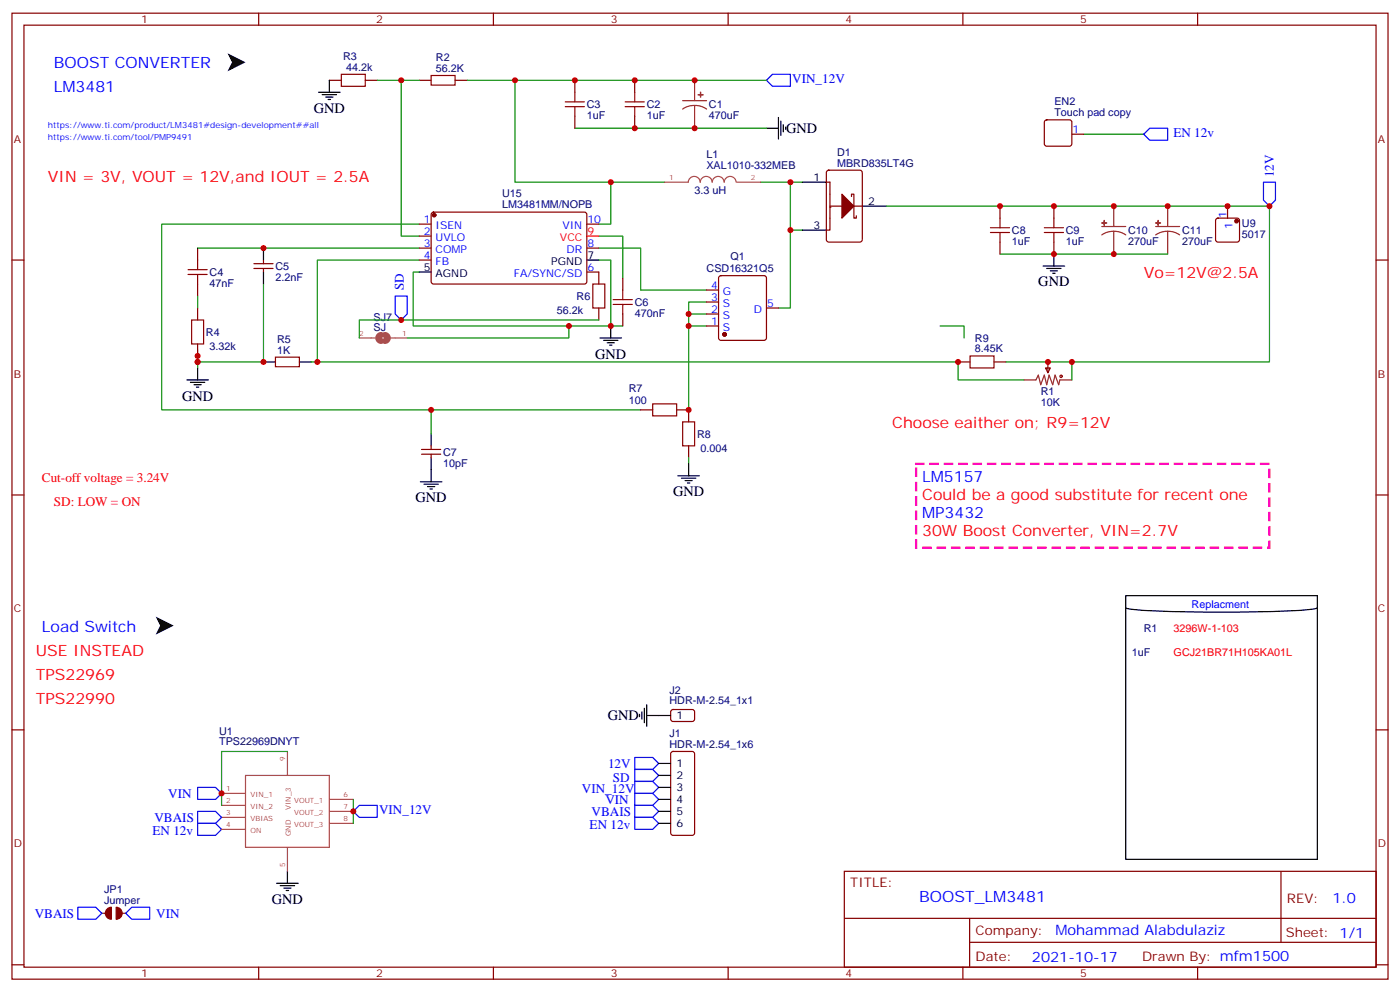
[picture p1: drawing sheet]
<svg xmlns="http://www.w3.org/2000/svg" width="412mm" height="292mm" viewBox="0 0 412 292" stroke-linecap="round" stroke-linejoin="round" font-family="sans-serif">
<g fill="none" stroke="#870000" stroke-width=".35">
<path d="M3.5 3.9h405.4v284.3h-405.4zM7.1 7.4h398.2v277.3h-398.2zM76.2 3.9v3.5M145.3 3.9v3.5M214.5 3.9v3.5M283.6 3.9v3.5M352.8 3.9v3.5M97 23.6h3.5M107.6 23.6h3.5M123.5 23.6h3.5M134.1 23.6h3.5M307.9 35.5l.4-.2h6.7l.5 .2 .2 .5v6.3l-.2 .5-.5 .2h-6.7l-.5-.2-.2-.5v-6.3z"/>
<path d="M315.7 39.5h3.6M243.4 53.6h1.1v14.1h-1.1M243.7 50.3l.4-.2h9.2l.6 .4 .1 20.1-.5 .6-9.4 .1-.6-.5-.1-20zM250.8 57.9v-.8h.7v7.1h.7v-.7M3.5 76.6h3.6M58.2 73v3.6M74.8 79h5.6M74.8 77.6h5.6M77.6 76.6v1M77.6 79v1.1M244.5 60.7h3.5M251.5 60.7h2.5"/>
<path d="M358.3 64.4l.5-.2h5.6l.5 .2 .2 .5v5.7l-.2 .5-.5 .2h-5.6l-.5-.3-.2-.4v-5.7zM361.6 60.7v3.5M405.3 76.6h3.6M58.2 83.6v3.5M58.2 90.7v3.5M176.4 80.1v3.5M176.4 90.7v3.5M183.4 81.8v3.6M183.4 92.4v3.6M208.1 85.4h3.6M208.1 88.9h3.6M208.1 92.4h3.6"/>
<path d="M208.1 96h3.6M211.9 81.3l.5-.2h12.7l.5 .2 .2 .5v17.7l-.3 .5-.4 .2h-12.7l-.5-.2-.2-.5v-17.7zM225.8 90.7h3.5M58.2 101.2v3.6M81.1 105.1h7.1v2.8h-7.1zM282.2 106.5h3.6M292.8 106.5h3.5M124.2 133.7h5.6M124.2 132.3h5.6M127 131.2v1.1M127 133.7v1.1M188.7 120.6h3.6"/>
<path d="M199.3 120.6h3.5v3.6M202.8 131.2v3.6M3.5 145.7h3.6M405.3 145.7h3.6M3.5 214.8h3.6M405.3 214.8h3.6M248.7 256.5h156.6v28.2h-156.6zM377.3 256.5v20.9M248.7 270.3h156.5M285.6 277.4h119.6M285.6 270.3v14.1M3.5 284h3.6"/>
<path d="M76.2 284.7v3.5M145.3 284.7v3.5M214.5 284.7v3.5M283.6 284.7v3.5M352.8 284.7v3.5M405.3 284h3.6"/>
</g>
<g fill="none" stroke="#000" stroke-width=".35">
<path d="M93.8 27.2h6.4M94.9 27.9h4.2M96 28.6h2.1M96.7 29.3h.7M97 23.6v3.6M225.8 37.7h3.5M229.3 34.6v6.3M230 35.6v4.3M230.7 36.7v2.1M231.4 37.4v.7M236.4 53.6h7M77.6 73v3.6"/>
<path d="M236.4 67.7h7M254 60.7h7.1M307.3 78.3h6.3M308.3 79h4.3M309.4 79.7h2.1M310.4 74.8v3.5M77.6 80.1v3.5M176.7 99.5h6.4M179.9 96v3.5M310.1 80.4h.7M55 111.8h6.4M56.1 112.5h4.2"/>
<path d="M57.1 113.2h2.2M57.9 113.9h.7M58.2 108.3v3.5M77.6 106.5h3.5M88.2 106.5h3.5M177.8 100.2h4.2M178.9 100.9h2.1M179.6 101.6h.7M127 127.7v3.5M127 134.8v7M202.8 136.5v3.6M123.8 141.8h6.4"/>
<path d="M124.9 142.5h4.2M125.9 143.2h2.2M126.6 143.9h.8M199.7 140.1h6.3M200.7 140.8h4.3M201.8 141.5h2.1M202.5 142.2h.7M81.5 260h6.3M84.7 256.5v3.5M82.5 260.7h4.3M83.6 261.4h2.1M84.3 262.1h.7"/>
</g>
<path d="M225.8 23.6l1.7-1.7h5.3v3.5h-5.3zM338.7 37.7h5.3v3.6h-5.3l-1.8-1.8zM372.2 53.6h3.5v5.3l-1.8 1.8-1.7-1.8zM58.2 231.8h5.3l1.8 1.7-1.8 1.8h-5.3zM58.2 242.4h5.3l1.8 1.7-1.8 1.8h-5.3z" fill="none" stroke="#00f" stroke-width=".35"/>
<path d="M324.6 66.7h7M328.1 68.1l1.8 .2 1.7 .8M328.1 68.1l-1.9 .2-1.6 .8M328.1 60.7v6M328.1 68.1v6.7M340.4 66.7h7.1M344 68.1l1.8 .2 1.7 .8M344 68.1l-1.9 .2-1.7 .8M344 60.7v6M344 68.1v6.7" fill="none" stroke="#8c2424" stroke-width=".35"/>
<g fill="#8c2424" stroke="#8c2424" stroke-width=".35">
<path d="M324.6 65.6l1.4 .1z"/>
<path d="M325.3 64.9v1.4z"/>
<path d="M340.4 65.6l1.4 .1z"/>
<path d="M341.1 64.9l.1 1.4z"/>
</g>
<g fill="none" stroke="#008700" stroke-width=".35">
<path d="M319.3 39.5h17.6M224 53.6h12.4M232.8 53.6v14.1h3.6M58.2 73h65.3M123.5 76.6h-30v29.9h-1.8M123.5 66h-75.9v54.6h141.1M176.4 76.6h3.5v19.4h-58.2v-15.9h1.8M176.4 69.5h7v12.3M176.4 73h12.3v12.4h19.4M232.8 67.7v23h-3.5M261.1 60.7h112.8v45.8h-77.6M294.6 74.8h49.4"/>
<path d="M77.6 83.6v22.9h-19.4v1.8M167.6 96v3.5h-47.7M176.4 94.2h-70.6v5.3M179.9 96h3.5M202.8 92.4v3.6h5.3M202.8 96v24.6M208.1 88.9h-5.3v3.5h5.3M58.2 103v3.5M93.5 106.5h188.7v5.3h19.4M127 120.6v7.1M202.8 134.8v1.7"/>
</g>
<g fill="#870000" stroke="#870000" stroke-width=".35">
<path d="M248 57.1l3.5 3.6-3.5 3.5z"/>
<circle cx="364.2" cy="65.1" r=".53"/>
<circle cx="213.4" cy="98.4" r=".53"/>
</g>
<g fill="none" stroke="#a10000" stroke-width=".35">
<path d="M100.5 21.9h7.1v3.5h-7.1zM127 22.2h7.1v2.8h-7.1zM55.4 79.4h5.6M58.2 76.6v2.8M55.4 80.8h5.6M56.4 94.2h3.6v7h-3.6zM58.2 80.8v2.8M174.6 83.6h3.6v7.1h-3.6zM180.6 88.2h5.7M180.6 89.6h5.7M183.4 85.4v2.8M183.4 89.6v2.8"/>
<path d="M192.3 118.9h7v3.5h-7zM285.8 104.8h7v3.5h-7zM201.1 124.2h3.5v7h-3.5z"/>
</g>
<path d="M269.9 136.5h104v24.7h-104z" fill="none" stroke="#f0f" stroke-width=".71" stroke-dasharray="2.1 2.1"/>
<path d="M112.3 98.6a.88 .88 0 0 0-.9 .9 .88 .88 0 0 0 .9 .9M113.4 98.6a.88 .88 0 0 1 .8 .9 .88 .88 0 0 1-.8 .9" fill="none" stroke="#a64a4a" stroke-width="1.8"/>
<path d="M105.8 99.5h4.7M115.1 99.5h1.3M116.5 99.5h3.4" fill="none" stroke="#a64a4a" stroke-width=".35"/>
<circle cx="244.5" cy="61" r=".18" fill="#870000"/>
<path d="M111.1 23.6h12.4M118.2 23.6v45.9h5.3M137.6 23.6h88.2M151.7 23.6v30h28.2v12.4h-3.5M169.3 37.7h56.5M179.9 53.6h15.9M58.2 87.1v3.6M276.9 96h7.1v3.5M315.7 106.5v5.3M84.7 221.2h-19.4v15.9M104.1 235.3v7.1" fill="none" stroke="#008700" stroke-width=".35"/>
<path d="M195.8 53.6h6.9a1.76 1.76 0 0 1 1.8-1.7 1.76 1.76 0 0 1 1.8 1.7 1.77 1.77 0 0 1 1.7-1.7 1.77 1.77 0 0 1 1.8 1.7 1.77 1.77 0 0 1 1.8-1.7 1.77 1.77 0 0 1 1.7 1.7 1.77 1.77 0 0 1 1.8-1.7 1.77 1.77 0 0 1 1.7 1.7M217.1 53.6h6.9M65.3 233.5h6.9M65.3 237.1h6.9M72.3 228.2h24.7v21.2h-24.7zM84.7 221.2v6.9M97.1 235.3h7M97.1 238.8h7M65.3 240.6h6.9M65.3 244.1h6.9M84.7 249.5v7M97.1 242.4h7" fill="none" stroke="#a64a4a" stroke-width=".35"/>
<path d="M201.1 29.6h7M204.6 31l-1.8 .3-1.7 .8M204.6 31l1.9 .3 1.6 .8M204.6 23.6v6M204.6 31v6.7M301.6 111.8h3.6l.7-1.4 .7 2.8 1-2.8 .7 2.8 .7-2.8 1.1 2.8 .7-2.8 1.1 2.8 .3-1.4h3.5" fill="none" stroke="#8c2424" stroke-width=".35"/>
<g fill="#8c2424" stroke="#8c2424" stroke-width=".35">
<path d="M205.7 27.9h1.4z"/>
<path d="M206.3 27.2l.1 1.4z"/>
</g>
<g fill="none" stroke="#870000" stroke-width=".35">
<path d="M169.3 23.6v3.6M169.3 34.2v3.5M187 23.6v3.6M187 34.2v3.5M123.5 66h3.5M123.5 69.5h3.5M123.5 73h3.5M123.5 76.6h3.5M127.2 62.6l.5-.2 44.7 .1 .5 .6-.1 20.1-.6 .4-44.8-.1-.4-.6v-19.8zM172.9 66h3.5M172.9 73h3.5M294.6 60.7v3.5"/>
<path d="M294.6 71.3v3.5M310.4 60.7v3.5M310.4 71.3v3.5M172.9 80.1h3.5M308 108.3h1.4l-.7 1.4zM308.7 106.5v3.2M197.8 209.1l.5-.3 5.9 .1 .4 .7-.1 2.3-.6 .5-5.9-.1-.4-.6v-2.1zM197.8 221.4l.5-.2h5.6l.7 .4v23.6l-.5 .6-5.8 .1-.7-.5v-23.5zM30 268.8h1M36 268.8h1"/>
</g>
<g fill="#870000" stroke="#870000" stroke-width=".35">
<path d="M34.2 267.1a1.76 1.76 0 0 1 1.8 1.7 1.76 1.76 0 0 1-1.8 1.8z"/>
<path d="M31.6 267.6l1.2-.5v3.5a1.76 1.76 0 0 1-1.6-1.1 1.76 1.76 0 0 1 .4-1.9z"/>
<circle cx="127.9" cy="63.3" r=".53"/>
</g>
<g fill="none" stroke="#000" stroke-width=".35">
<path d="M172.9 76.6h3.5M123.5 80.1h3.5M331.6 175.3h56.5v77.6h-56.5zM331.6 178.9a26.3 26.3 0 0 0 8.8 1l12.4 .2h14a155.3 155.3 0 0 0 21-1l.3-.2M188.4 210.3v.7M189.1 209.6v2.1M189.8 208.5v4.2M190.5 210.6h7.1M190.5 207.4v6.4M194 224.7h3.6M194 228.2h3.6M194 231.8h3.6"/>
<path d="M194 235.3h3.6M194 238.8h3.6M194 242.4h3.6"/>
</g>
<path d="M172.9 69.5h3.5" fill="none" stroke="#f00" stroke-width=".35"/>
<path d="M67 15.7l5.3 2.6-5.3 2.7 1.4-2.7zM45.9 181.5l5.3 2.6-5.3 2.7 1.3-2.7z" fill="#000"/>
<path d="M116.4 87.1h3.5v5.3l-1.7 1.8-1.8-1.8zM58.2 238.8h5.3l1.8 1.8-1.8 1.8h-5.3zM104.1 238.8l1.7-1.7h5.3v3.5h-5.3zM187 233.5h5.3l1.7 1.8-1.7 1.8h-5.3zM187 237.1h5.3l1.7 1.7-1.7 1.8h-5.3zM187 226.5h5.3l1.7 1.7-1.7 1.8h-5.3zM187 223h5.3l1.7 1.7-1.7 1.8h-5.3zM187 230h5.3l1.7 1.8-1.7 1.7h-5.3zM187 240.6h5.3l1.7 1.8-1.7 1.7h-5.3zM22.9 267.1h5.3l1.8 1.7-1.8 1.8h-5.3zM38.8 267.1h5.3v3.5h-5.3l-1.8-1.8z" fill="none" stroke="#00f" stroke-width=".35"/>
<g fill="none" stroke="#a10000" stroke-width=".35">
<path d="M166.5 31.4h5.7M166.5 30h5.7M169.3 27.2v2.8M169.3 31.4v2.8M184.1 31.4h5.7M184.1 30h5.7M187 27.2v2.8M187 31.4v2.8M291.7 68.4h5.7M291.7 67h5.7M294.6 64.2v2.8M294.6 68.4v2.9"/>
<path d="M307.6 68.4h5.7M307.6 67h5.7M310.4 64.2v2.8M310.4 68.4v2.9"/>
<circle cx="312.6" cy="110.8" r=".35"/>
</g>
<g fill="#c00">
<circle cx="77.6" cy="106.5" r=".88"/>
<circle cx="344" cy="60.7" r=".88"/>
<circle cx="328.1" cy="74.8" r=".88"/>
<circle cx="328.1" cy="60.7" r=".88"/>
<circle cx="361.6" cy="60.7" r=".88"/>
<circle cx="202.8" cy="120.6" r=".88"/>
<circle cx="58.2" cy="104.8" r=".88"/>
<circle cx="58.2" cy="106.5" r=".88"/>
<circle cx="77.6" cy="73" r=".88"/>
<circle cx="373.9" cy="60.7" r=".88"/>
<circle cx="127" cy="120.6" r=".88"/>
<circle cx="118.2" cy="23.6" r=".88"/>
<circle cx="151.7" cy="23.6" r=".88"/>
<circle cx="179.9" cy="53.6" r=".88"/>
<circle cx="167.6" cy="96" r=".88"/>
<circle cx="179.9" cy="96" r=".88"/>
<circle cx="93.5" cy="106.5" r=".88"/>
<circle cx="202.8" cy="96" r=".88"/>
<circle cx="202.8" cy="92.4" r=".88"/>
<circle cx="232.8" cy="67.7" r=".88"/>
<circle cx="310.4" cy="74.8" r=".88"/>
<circle cx="232.8" cy="53.6" r=".88"/>
<circle cx="204.6" cy="37.7" r=".88"/>
<circle cx="204.6" cy="23.6" r=".88"/>
<circle cx="65.3" cy="233.5" r=".88"/>
<circle cx="104.1" cy="238.8" r=".88"/>
<circle cx="118.2" cy="94.2" r=".88"/>
<circle cx="308.7" cy="106.5" r=".88"/>
<circle cx="315.7" cy="106.5" r=".88"/>
<circle cx="282.2" cy="106.5" r=".88"/>
<circle cx="169.3" cy="23.6" r=".88"/>
<circle cx="187" cy="37.7" r=".88"/>
<circle cx="187" cy="23.6" r=".88"/>
<circle cx="294.6" cy="60.7" r=".88"/>
<circle cx="310.4" cy="60.7" r=".88"/>
</g>
<g font-size="4.6" fill="#00f">
<text x="15.9" y="20.1">BOOST CONVERTER</text>
<text x="15.9" y="27.2">LM3481</text>
<text x="271.6" y="141.8">LM5157</text>
<text x="271.6" y="152.4">MP3432</text>
<text x="12.3" y="185.9">Load Switch</text>
<text x="270.8" y="265.5">BOOST_LM3481</text>
</g>
<g font-size="4.6" fill="#f00">
<text x="14.1" y="53.6">VIN = 3V, VOUT = 12V,and IOUT = 2.5A</text>
<text x="336.9" y="81.8">Vo=12V@2.5A</text>
<text x="262.8" y="125.9">Choose eaither on; R9=12V</text>
<text x="271.6" y="147.1">Could be a good substitute for recent one</text>
<text x="271.6" y="157.7">30W Boost Converter, VIN=2.7V</text>
<text x="10.6" y="193">USE INSTEAD</text>
<text x="10.6" y="200">TPS22969</text>
<text x="10.6" y="207.1">TPS22990</text>
</g>
<g font-size="4.2">
<text x="92.4" y="33.2">GND</text>
<text x="231.6" y="39.2">GND</text>
<text x="305.9" y="84.3">GND</text>
<text x="175.3" y="105.5">GND</text>
<text x="53.6" y="117.9">GND</text>
<text x="122.4" y="147.9">GND</text>
<text x="198.3" y="146.1">GND</text>
<text x="179" y="212.1">GND</text>
<text x="80.1" y="266.1">GND</text>
</g>
<g font-size="4.2" fill="#00f">
<text x="392.5" y="265.7">1.0</text>
<text x="310.9" y="275.3">Mohammad Alabdulaziz</text>
<text x="304" y="283.1">2021-10-17</text>
</g>
<g font-size="3.9" fill="#00f">
<text x="233.4" y="24.4">VIN_12V</text>
<text x="345.6" y="40.3">EN 12v</text>
<text x="375.2" y="52.2" transform="rotate(-90 375.2 52.2)">12V</text>
<text x="119" y="85.5" transform="rotate(-90 119 85.5)">SD</text>
<text x="179.1" y="225.9">12V</text>
<text x="171.4" y="233.5">VIN_12V</text>
<text x="180.5" y="230">SD</text>
<text x="49.6" y="234.8">VIN</text>
<text x="111.7" y="239.6">VIN_12V</text>
<text x="178.3" y="236.6">VIN</text>
<text x="44.9" y="245.9">EN 12v</text>
<text x="45.5" y="241.9">VBAIS</text>
<text x="173.7" y="244.1">EN 12v</text>
<text x="174.3" y="240.1">VBAIS</text>
<text x="10.2" y="270.1">VBAIS</text>
<text x="46" y="270.1">VIN</text>
</g>
<g font-size="3.9" fill="#f00">
<text x="12.3" y="141.8">Cut-off voltage = 3.24V</text>
<text x="15.9" y="148.9">SD: LOW = ON</text>
</g>
<g font-size="3.9" fill="#800">
<text x="250.5" y="261.1">TITLE:</text>
<text x="379.1" y="265.7">REV:</text>
<text x="287.4" y="275.3">Company:</text>
<text x="378.7" y="275.9">Sheet: 1/1</text>
<text x="287.4" y="282.9">Date:</text>
<text x="336.4" y="283">Drawn By: mfm1500</text>
</g>
<g font-size="3.2" fill="#800">
<text x="41.6" y="6.9">1</text>
<text x="110.8" y="6.9">2</text>
<text x="179.9" y="6.9">3</text>
<text x="249.1" y="6.9">4</text>
<text x="318.2" y="6.9">5</text>
<text x="4.1" y="42">A</text>
<text x="405.9" y="42">A</text>
<text x="4.1" y="111.1">B</text>
<text x="405.9" y="111.1">B</text>
<text x="4.1" y="180.3">C</text>
<text x="405.9" y="180.3">C</text>
<text x="4.1" y="249.4">D</text>
<text x="405.9" y="249.4">D</text>
<text x="41.6" y="287.7">1</text>
<text x="110.8" y="287.7">2</text>
<text x="179.9" y="287.7">3</text>
<text x="249.1" y="287.7">4</text>
<text x="318.2" y="287.7">5</text>
</g>
<g font-size="3.2" fill="#000080">
<text x="101" y="17.7">R3</text>
<text x="128.4" y="18">R2</text>
<text x="102" y="20.8">44.2k</text>
<text x="128.4" y="21.2">56.2K</text>
<text x="172.9" y="35">1uF</text>
<text x="172.9" y="31.8">C3</text>
<text x="190.5" y="35">1uF</text>
<text x="190.5" y="31.8">C2</text>
<text x="208.8" y="35">470uF</text>
<text x="208.8" y="31.8">C1</text>
<text x="310.6" y="34.2">Touch pad copy</text>
<text x="310.6" y="31">EN2</text>
<text x="208.1" y="46.6">L1</text>
<text x="246.6" y="45.9">D1</text>
<text x="208.1" y="49.8">XAL1010-332MEB</text>
<text x="246.6" y="49">MBRD835LT4G</text>
<text x="147.9" y="58">U15</text>
<text x="204.6" y="57.1">3.3 uH</text>
<text x="147.9" y="61.2">LM3481MM/NOPB</text>
<text x="298.1" y="68.9">C8</text>
<text x="314" y="68.9">C9</text>
<text x="332.3" y="68.8">C10</text>
<text x="348.2" y="68.8">C11</text>
<text x="365.8" y="70">5017</text>
<text x="365.8" y="66.8">U9</text>
<text x="215.2" y="76.6">Q1</text>
<text x="298.1" y="72">1uF</text>
<text x="314" y="72">1uF</text>
<text x="332.3" y="72">270uF</text>
<text x="348.2" y="72">270uF</text>
<text x="61.7" y="81.2">C4</text>
<text x="81.1" y="82.6">2.2nF</text>
<text x="81.1" y="79.5">C5</text>
<text x="208.1" y="80.1">CSD16321Q5</text>
<text x="61.7" y="84.4">47nF</text>
<text x="169.9" y="88.3">R6</text>
<text x="110" y="94.4">SJ7</text>
<text x="164" y="92.4">56.2k</text>
<text x="187" y="93.2">470nF</text>
<text x="187" y="90">C6</text>
<text x="60.7" y="98.9">R4</text>
<text x="81.6" y="100.9">R5</text>
<text x="110" y="97.5">SJ</text>
<text x="287.2" y="100.5">R9</text>
<text x="61.7" y="103">3.32k</text>
<text x="81.6" y="104.1">1K</text>
<text x="287.2" y="103.7">8.45K</text>
<text x="185.2" y="118.9">100</text>
<text x="185.2" y="115.4">R7</text>
<text x="306.6" y="119.4">10K</text>
<text x="306.6" y="116.2">R1</text>
<text x="205.3" y="128.9">R8</text>
<text x="130.5" y="137.3">10pF</text>
<text x="130.5" y="134.1">C7</text>
<text x="206.4" y="133">0.004</text>
<text x="336.9" y="185.9">R1</text>
<text x="333.4" y="193">1uF</text>
<text x="197.2" y="207.3">HDR-M-2.54_1x1</text>
<text x="197.2" y="204.1">J2</text>
<text x="64.6" y="219.4">TPS22969DNYT</text>
<text x="64.6" y="216.3">U1</text>
<text x="197.2" y="220.1">HDR-M-2.54_1x6</text>
<text x="197.2" y="216.9">J1</text>
<text x="30.7" y="262.8">JP1</text>
<text x="30.7" y="266">Jumper</text>
</g>
<g font-size="3.2" fill="#00f">
<text x="315.9" y="39.2">1</text>
<text x="124.8" y="65.6">1</text>
<text x="173" y="65.6">10</text>
<text x="361.2" y="64" transform="rotate(-90 361.2 64)">1</text>
<text x="124.8" y="69.1">2</text>
<text x="128.3" y="67.4">ISEN</text>
<text x="128.3" y="70.9">UVLO</text>
<text x="165.7" y="67.4">VIN</text>
<text x="363" y="67.5" transform="rotate(-90 363 67.5)">1</text>
<text x="124.8" y="72.7">3</text>
<text x="124.8" y="76.2">4</text>
<text x="128.3" y="74.4">COMP</text>
<text x="128.3" y="78">FB</text>
<text x="166.9" y="74.4">DR</text>
<text x="173" y="72.7">8</text>
<text x="151.4" y="81.5">FA/SYNC/SD</text>
<text x="173" y="79.7">6</text>
<text x="209.5" y="85">4</text>
<text x="209.5" y="88.5">3</text>
<text x="213" y="86.8">G</text>
<text x="209.5" y="92.1">2</text>
<text x="209.5" y="95.6">1</text>
<text x="213" y="90.3">S</text>
<text x="213" y="93.8">S</text>
<text x="222" y="92.1">D</text>
<text x="226" y="90.3">5</text>
<text x="213" y="97.4">S</text>
<text x="351" y="178.9">Replacment</text>
</g>
<g font-size="3.2">
<text x="239.6" y="53.3">1</text>
<text x="255.8" y="60.3">2</text>
<text x="239.6" y="67.4">3</text>
<text x="162.4" y="78">PGND</text>
<text x="173" y="76.2">7</text>
<text x="124.8" y="79.7">5</text>
<text x="128.3" y="81.5">AGND</text>
<text x="199.3" y="211.7">1</text>
<text x="199.3" y="225.8">1</text>
<text x="199.3" y="229.3">2</text>
<text x="199.3" y="232.8">3</text>
<text x="199.3" y="236.4">4</text>
<text x="199.3" y="239.9">5</text>
<text x="199.3" y="243.4">6</text>
</g>
<g font-size="3.2" fill="#f00">
<text x="165" y="70.9">VCC</text>
<text x="173" y="69.1">9</text>
<text x="345.7" y="185.9">3296W-1-103</text>
<text x="345.7" y="193">GCJ21BR71H105KA01L</text>
</g>
<g font-size="2.5" fill="#00f">
<text x="14.1" y="37.7">https://www.ti.com/product/LM3481#design-development##all</text>
<text x="14.1" y="41.3">https://www.ti.com/tool/PMP9491</text>
</g>
<g font-size="2.1" fill="#a54b4b">
<text x="197.1" y="52.9">1</text>
<text x="221.1" y="52.9">2</text>
<text x="105.8" y="98.8">2</text>
<text x="118.5" y="98.8">1</text>
<text x="84" y="224.1" transform="rotate(-90 84 224.1)">9</text>
<text x="66.6" y="232.8">1</text>
<text x="66.6" y="236.4">2</text>
<text x="66.6" y="239.9">3</text>
<text x="73.8" y="234.6">VIN_1</text>
<text x="73.8" y="238.1">VIN_2</text>
<text x="85.7" y="238.3" transform="rotate(-90 85.7 238.3)">VIN_3</text>
<text x="86.7" y="236.3">VOUT_1</text>
<text x="86.7" y="239.9">VOUT_2</text>
<text x="101.2" y="234.6">6</text>
<text x="101.2" y="238.1">7</text>
<text x="66.6" y="243.4">4</text>
<text x="73.8" y="241.6">VBIAS</text>
<text x="73.8" y="245.2">ON</text>
<text x="86.7" y="243.4">VOUT_3</text>
<text x="101.2" y="241.7">8</text>
<text x="85.7" y="246.2" transform="rotate(-90 85.7 246.2)">GND</text>
<text x="84" y="255.1" transform="rotate(-90 84 255.1)">5</text>
</g>
</svg>
